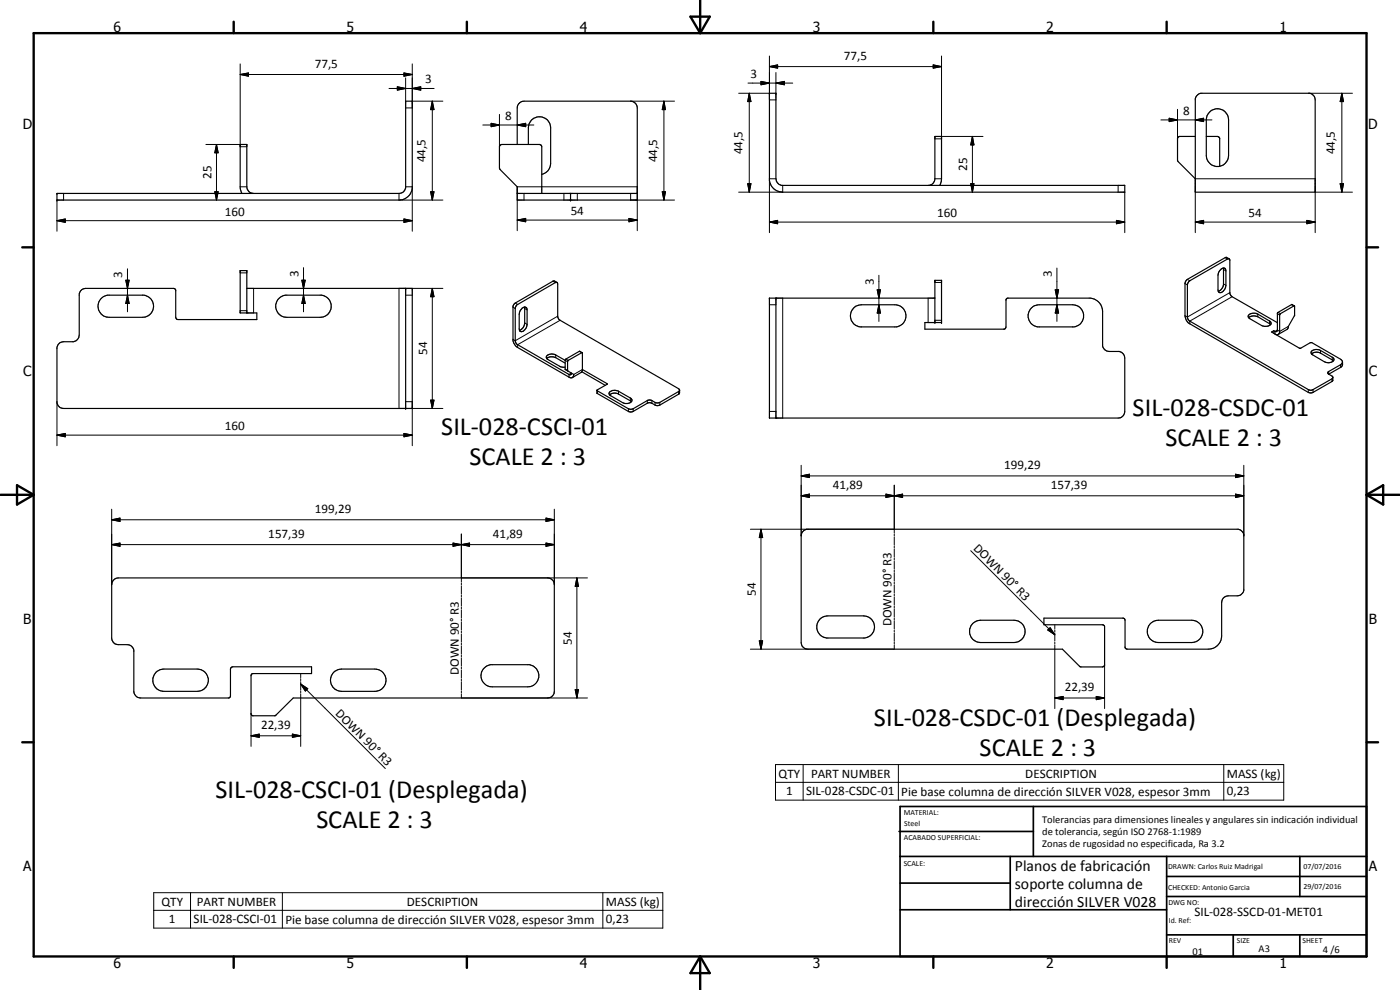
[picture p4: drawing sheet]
<svg xmlns="http://www.w3.org/2000/svg" width="420mm" height="297mm" viewBox="0 0 420 297" stroke-linecap="round" stroke-linejoin="round" font-family="sans-serif">
<g fill="none" stroke="#000" stroke-width=".35">
<path d="M230.9 28h2v25.6a2.2 2.2 0 0 0 1.6 2h103.1v2.1h-102.7a4 4 0 0 1-4-3.6zM359.2 28.7l1.2-.7h32.7a2.07 2.07 0 0 1 1.6 2v27.7h-36v-28.1zM363 33.6a3.3 3.3 0 0 1 3.7-.7 3.3 3.3 0 0 1 2 3.1v10.7a3.3 3.3 0 0 1-3.3 3.3 3.3 3.3 0 0 1-3.4-3.3v-10.7l.3-1.3zM17.1 58h102.6a1.98 1.98 0 0 0 2-1.6v-26h2v26.1a4 4 0 0 1-4 3.5h-102.6zM72.6 58l-.5-1.6v-13.1h2v12.7a2.09 2.09 0 0 0 2 2M155.2 58h36.1M155.2 43.3v-10.9a2.09 2.09 0 0 1 2.1-2h32a2.09 2.09 0 0 1 2 2v27.6h-36.1v-4l-5.3-5.4v-6.6l.2-.4 .5-.3h11.3l.6 .4 .1 14.3M158.6 43.3v-4.9a3.3 3.3 0 0 1 3.3-3.4 3.3 3.3 0 0 1 3.4 3.4v10.6a3.4 3.4 0 0 1-2.7 3.3M171.2 58v2M278.9 55.6l1.2-.7 .5-1.3v-12.7h2v12.7l-.6 2M358.7 40.9h-4.7l-.6 .5v6.8l5.3 5.4M362 40.9h3.4l.6 .5v8.5"/>
<path d="M368.9 77.6l-.8-.4-.4 .1-11.8 6.9-.3 .9v9.6a3 3 0 0 0 1.5 2.5l35.7 20.6h1.1l5.8-3.3 .3-.3v-1.2l-1.2-.7M30.4 89.5l.7-.5 1.2-.4h10.9a3.3 3.3 0 0 1 2.9 3.5 3.3 3.3 0 0 1-3.4 3.1h-9.9a3.3 3.3 0 0 1-3.1-2 3.3 3.3 0 0 1 .7-3.7zM74.1 86.5h49.6v36.1h-104.6a2.07 2.07 0 0 1-2-1.7v-16.7a2.07 2.07 0 0 1 2-1.7h3a2.17 2.17 0 0 0 1.7-2v-12.3a1.98 1.98 0 0 1 1.9-1.7h26.4l.6 .5v8.2l.4 .6 24 .1v-2h-5v-12.7h2v12.7M83.4 89.8l1-.8 1.2-.4h10.9a3.3 3.3 0 0 1 2.9 3.5 3.3 3.3 0 0 1-3.3 3.1h-10a3.3 3.3 0 0 1-3-1.9 3.3 3.3 0 0 1 .3-3.5zM121.7 86.5v36.1M156.7 92.5l.8-.4 .6 .4 .1 4.8a2.01 2.01 0 0 1-2.1 2.1l-.3-.7v-4.4l.3-1.1zM157.4 92.1l.1 4.8a2.42 2.42 0 0 1-1.6 2.2M167.2 84.8l-.8-.5-.5 .1-11.6 6.8-.3 .7v10.2a3.3 3.3 0 0 0 1.4 2.2l15.4 8.9a.86 .86 0 0 0 1 .1 .86 .86 0 0 0 .4-.9l-1.8-1.1M232.9 89.5v35.9M256.2 92.4l.7-.5 1.7-.5h10a3.3 3.3 0 0 1 3.3 3.1 3.3 3.3 0 0 1-2.9 3.6h-10.9a3.4 3.4 0 0 1-2.7-2.2 3.4 3.4 0 0 1 .8-3.5zM280.6 89.5h-49.7v35.9h104.7a2 2 0 0 0 2-2l-.2-16.6-.6-.9-.9-.4h-3a2.07 2.07 0 0 1-2-1.7v-10.3a4.1 4.1 0 0 0-3.5-4h-25l-.5 .4v8.2l-.5 .7h-23.8v-2h5v-12.7h-2v12.7M309.5 92.4l1.1-.7 1.3-.3h10a3.3 3.3 0 0 1 3.3 3.2 3.3 3.3 0 0 1-2.9 3.5h-10.9a3.3 3.3 0 0 1-2.7-2.3 3.3 3.3 0 0 1 .8-3.4z"/>
<path d="M366.2 81l.4-.4a.75 .75 0 0 1 .9-.1 .75 .75 0 0 1 .4 .8v4.3a2.24 2.24 0 0 1-1.9 2.2l-.3-.2-.2-.6v-4.4l.2-.8zM367.1 80.4l.1 5.1a2.34 2.34 0 0 1-1.6 1.9M374.7 94.6a2.39 2.39 0 0 1 2.8-.4l3.7 2.2 .3 .5a1.88 1.88 0 0 1-2.9 .8l-3.5-2.1-.5-.4zM374.8 95.3a2.51 2.51 0 0 1 2.7-.3l3.8 2.4M382.3 99.2l-.7 .4 8.4 4.9 3.6-1.7 8.9 5.1 .3 .4 .1 1.1-.4 .7-3.7 2.2M382.3 99.2v.8M383.4 96.8l-13.9-8-.4-.8v-10l-.3-.4-.4 .1-11.3 6.5-.6 .7-.1 .6v9.6l.5 1.2 36.1 20.8 1.1-.2 5.6-3.2 .3-.4M388.4 91.8l-4.3 2.5-.1 5.4a.84 .84 0 0 1-.5 .7 .84 .84 0 0 1-.9-.2M388.4 91.8h.1M388.4 91.8l.1 2.9-1.8 3.2-.2 .7-2.9 1.7M388.4 91.8l-.7-.4-4.2 2.4-.1 5.2-.5 .5-.6-.3M164.1 107.6a1.07 1.07 0 0 1 1.3-1.4l1.1 .2 3.1 1.7"/>
<path d="M164.1 107.6l4.1 2.4 1.4 .2M164.1 107.6l.8-.5h1.1l3.6 1.9M171.5 111.9l-.1 .5h-.6l-15.6-9.1-.6-.9v-10l.3-.6 12.1-7.1 .3 .2 .1 .3v9.8l.5 1 35.8 20.6 .3 .4v.9l-.3 .4-5.9 3.3h-1l-1.3-.7h-1.1l-4.4 2.5-.8 .2-10-5.6-.1-.9M174.6 111.5l7 4.1M174.7 105.8l-4.2 2.4-.1 3.1M174.7 105.8h.1M174.7 105.8v5.7l-2.9 1.8M174.7 105.8l-.8-.4-4.2 2.4-.1 3.1 .8 .4M174.8 110.9l7.4 4.2-3.1 2M179.1 117.1l10.1 5.7 .8-.2 4.4-2.5h1.1l1.3 .7h1l6.2-3.7M183 118.5a2.35 2.35 0 0 1 2.6-.3l3.9 2.3M183 117.6a2.55 2.55 0 0 1 2.6-.2l3.6 2a.88 .88 0 0 1 .3 1.1 .88 .88 0 0 1-1 .5l-1.4-.1-4-2.3-.3-.5z"/>
<path d="M393.6 106.2a2.42 2.42 0 0 1 2.7-.2l3.9 2.2M393.6 105.3a2.51 2.51 0 0 1 2.7-.1l3.5 2a.79 .79 0 0 1 .5 .9 .79 .79 0 0 1-.8 .6l-.9 .1-1.1-.3-3.8-2.2-.2-.5zM402.9 108.7l-.6 .7-3.7 2.1-.1 .4 .3 .4M240.9 159.5l1.2-.7h129.5l1.2 .7 .5 .9v16.7a2.07 2.07 0 0 1-2 1.7h-2.7a2 2 0 0 0-2 2v10a4 4 0 0 1-4 4l-24.6-.1-.4-.4v-8.2l-.1-.5-.4-.1h-23.8v2h17.7l.3 .1 .2 .4v11.6l-.7 .5-6.7-.1-5.3-5.2h-76.3a2 2 0 0 1-2.1-2v-32zM34 174.1l.8-.6 .7-.1h128.9a2 2 0 0 1 2 2v32a2 2 0 0 1-2 2h-76.4l-5.4 5.4h-6.8l-.3-.3-.2-.3v-11.6l.2-.3 .3-.2h17.7v-2h-23.8l-.5 .6v8.2l-.5 .5h-26.5a2.07 2.07 0 0 1-2-2v-12.3a2.07 2.07 0 0 0-2-1.7h-2.7a2 2 0 0 1-2-2v-16zM246.1 185.8l1.1-.8 1.2-.2h10.7a3.3 3.3 0 0 1 3.3 3.1 3.3 3.3 0 0 1-2.9 3.5h-11.5a3.4 3.4 0 0 1-1.9-5.6zM291.9 187.1l1.1-.7 1.3-.3h10a3.3 3.3 0 0 1 3.4 3.3 3.3 3.3 0 0 1-3.4 3.4h-10a3.3 3.3 0 0 1-3.1-2.1 3.3 3.3 0 0 1 .7-3.6zM345.3 187.1l1.1-.7 1.2-.3h10.1a3.3 3.3 0 0 1 3.3 3.3 3.3 3.3 0 0 1-3.3 3.4h-10.1a3.3 3.3 0 0 1-3.1-2.1 3.3 3.3 0 0 1 .8-3.6zM46.8 201.7l1.1-.7 1.3-.3h10a3.3 3.3 0 0 1 3.3 3.4 3.3 3.3 0 0 1-3.3 3.3h-10a3.4 3.4 0 0 1-3.1-2 3.4 3.4 0 0 1 .7-3.7zM100.1 201.7l1.1-.7 1.3-.3h10a3.3 3.3 0 0 1 3.4 3.4 3.3 3.3 0 0 1-3.4 3.3h-10a3.4 3.4 0 0 1-3.1-2 3.4 3.4 0 0 1 .7-3.7zM145.1 200.7l.9-.8 1.3-.5h11.5a3.3 3.3 0 0 1 2.9 3.6 3.3 3.3 0 0 1-3.3 3.1h-10.7a3.3 3.3 0 0 1-3-1.9 3.3 3.3 0 0 1 .4-3.5z"/>
</g>
<g fill="none" stroke="#000" stroke-width=".3">
<path d="M72.1 19.2v24.8h2M123.7 19.2v13.2h-2M230.9 20l2.5-.5v.9zM230.9 16.8v13.2h2M230.9 20h51.7M280.1 19.5l2.5 .5-2.5 .4zM282.6 16.8v24.9h-2M72.1 22.4l2.5-.5v1zM72.1 22.4h51.6M116.7 26.5h13.6M119.2 26l2.5 .5-2.5 .6zM121.2 21.9l2.5 .5-2.5 .5z"/>
<path d="M121.7 23.4v7M123.7 26.5l2.6-.5v1.1zM123.7 30.4h9.2M129.7 30.4l.5 2.5h-1zM129.7 30.4v29.6M144.9 37.5h15.3M147.4 37l2.5 .5-2.5 .5zM149.9 34.3v9.7M155.2 37.5l2.6-.5v1zM189.3 30.4h13.1M199.3 30.4l.4 2.5h-1zM199.3 30.4v29.6"/>
<path d="M221.7 28h9.2M224.5 24.9h13.4M224.9 28l.5 2.5h-1zM224.9 28v29.7M228.4 24.4l2.5 .5-2.5 .5zM232.9 24.9l2.5-.5v1zM232.9 21.8v6.2M348.4 36h15.3M350.9 35.5l2.5 .5-2.5 .5zM353.4 32.8v8.9M358.7 36l2.5-.5v1zM392.7 28h13.2"/>
<path d="M402.7 28l.5 2.5h-1zM402.7 28v29.7M19.1 58v2M61.8 43.3h10.3M64.5 57.5h1l-.5 2.5zM65 43.3l.5 2.5h-1zM65 43.3v16.7M72.1 56h2M119.7 58v2h13.2M121.7 56h2v13.4M129.2 57.5h1l-.5 2.5zM157.3 58v2"/>
<path d="M169.2 58v2M173.3 58v2M189.3 58v2h13.1M198.7 57.5h1l-.4 2.5zM224.4 55.1h1l-.5 2.6zM232.9 53.6h-2v16.2M234.9 55.6v2.1h-13.2M280.6 53.6h2M282.6 40.9h12.4M291.3 55.1h1l-.5 2.6zM291.8 40.9l.5 2.6h-1zM291.8 40.9v16.8"/>
<path d="M335.6 55.6v2.1M337.6 57.7v12.1M394.7 57.7h11.2M402.2 55.1h1l-.5 2.6zM17.1 66.2l2.5-.5v1zM17.1 66.2h106.6M17.1 60v9.4M121.2 65.7l2.5 .5-2.5 .5zM155.2 66l2.6-.5v1zM155.2 69.2v-13.2h36.1v13.2M155.2 66h36.1M188.8 65.5l2.5 .5-2.5 .5z"/>
<path d="M230.9 66.6l2.5-.5v1zM230.9 66.6h106.7M335.1 66.1l2.5 .5-2.5 .5zM358.7 66.6l2.5-.5v1zM358.7 69.8v-16.2h36v16.2M358.7 66.6h36M367.7 77.3l.7 .4M392.2 66.1l2.5 .5-2.5 .5zM37.7 84.1h1.1l-.5 2.4zM38.3 88.6l.5 2.5h-1.1zM38.3 80.6v13M72.1 93.2h2"/>
<path d="M72.1 81.9h2M76.1 86.5v7.4M90.6 84.1h1l-.5 2.4zM91.1 88.6l.5 2.5h-1zM91.1 80.3v13.3M121.7 88.6h2M129.7 86.5l.5 2.5h-1zM129.7 86.5v36.1M132.9 86.5h-13.2v36.1h13.2M154 92.2l.6 .4M154.6 90.9l.8 .5M157.5 96.9l.7 .4"/>
<path d="M157.5 92.6l.7 .4M165.9 84.4l.8 .4M167.4 94.9l-12.8 7.3-.6-.4M168.1 96.1l-12.7 7.3v.9M230.9 91.4h2M234.9 89.5v35.9M263.3 87h.9l-.4 2.5zM263.8 91.4l.4 2.5h-.9zM263.8 82.6v13.8M278.5 89.5v7.3M280.6 84.8h2M280.6 96.1h2"/>
<path d="M316.7 87h1l-.5 2.5zM317.2 91.4l.5 2.5h-1zM317.2 80.4v16M355.6 85.1l.8 .4M356.4 83.8l.7 .4M367.2 80.9l.7 .4M367.2 85.2l.7 .4M369.1 87.8l-12.7 7.3-.8-.4M369.8 89l-12.7 7.4v.8M377.5 94.2v.8M381 96.3v.8M383.4 94.1l.6 .4"/>
<path d="M383.6 93.7l.7 .4M386.7 97.9l-2.7 1.5-.6-.4-.8 .4v.8M387.6 91.4l.7 .4M166.8 106.5v.8M169.6 110.7l.7 .5M169.6 108.1l.7 .4M169.8 107.7l.7 .4M171.5 111.9l-.7 .5v.8M173.9 105.4l.7 .4M174.8 110.9l-2.6 1.5M179.3 117.3v.8M182.1 115.1v.3"/>
<path d="M185.6 117.4v.8M189.2 119.4v.9M203.7 117.5v.8M392.6 116.9v.8M394.1 116.9v.8M396.3 105.2v.8M398.8 111.5v.8M399.7 113.7v.8M399.8 107.2v.8M402.3 109.4v.8M17.1 130.6l2.5-.6v1.1zM17.1 120.5v13.2"/>
<path d="M17.1 130.6h106.6M121.2 130l2.5 .6-2.5 .5zM121.7 120.5h2v13.2M129.2 120.1h1l-.5 2.5zM188.6 122.6v.8M190 122.6v.8M194.3 120.2v.8M195.7 120.2v.8M196.6 120.7v.8M198 120.7v.8M230.9 123.4h2M240.4 139.6v21.2"/>
<path d="M373.3 139.6v21.2M33.5 156l2.5-.6v1.1zM33.5 152.8v22.6M33.5 156h132.9M163.9 155.4l2.5 .6-2.5 .5zM166.4 152.8v22.6M225.2 158.8h43.2M228.4 158.8l.5 2.5h-1zM228.4 158.8v36M240.4 148.8l2.5-.5v1zM240.4 142.8l2.5-.5v1zM240.4 148.8h132.9"/>
<path d="M240.4 142.8h132.9M265.9 148.3l2.5 .5-2.5 .5zM265.9 148.3l5 1v-1l-5 1zM268.4 148.8l2.5-.5v1zM268.4 145.6v14.4M370.8 142.3l2.5 .5-2.5 .5zM370.8 148.3l2.5 .5-2.5 .5zM33.5 163.4l2.5-.5v1zM33.5 163.4h132.9M136 162.9l2.5 .5-2.5 .5zM138.5 163.4l2.4-.5v1zM138.5 160.2v14.4"/>
<path d="M138.5 174.9v.6M138.5 175.8v2.4M138.5 178.5v.6M138.5 179.4v2.4M138.5 173.4h37.8M163.9 162.9l2.5 .5-2.5 .5zM173.1 173.4l.5 2.5h-1zM173.1 173.4v36M268.4 160.3v.6M268.4 161.2v2.4M268.4 163.9v.6M268.4 164.8v2.4"/>
<path d="M268.4 167.5v.6M268.4 168.4v2.4M268.4 171.1v.6M268.4 172v2.4M268.4 174.7v.6M268.4 175.6v2.4M268.4 178.3v.6M268.4 179.2v2.4M291.3 165.2l25.3 25.3M138.5 182.1v.6M138.5 183v2.4M138.5 185.7v.6"/>
<path d="M138.5 186.6v2.4M138.5 189.3v.6M138.5 190.2v2.4M138.5 192.9v.6M138.5 193.8v2.4M138.5 196.5v.6M138.5 197.4v2.4M227.9 192.3h1l-.5 2.5zM268.4 181.9v.6M268.4 182.8v2.4M268.4 185.5v.6M268.4 186.4v2.4"/>
<path d="M268.4 189.1v.6M268.4 190v2.4M268.4 192.7v.6M268.4 193.6v1.2h-43.2M314.4 189l.8-.7 1.4 2.2zM316.6 187.5v1.1M316.6 189v.6M316.6 189.9v2.4M316.6 192.7v.6M316.6 193.5v19.1M331.5 199.4v13.2M75.3 214.1v9.8"/>
<path d="M90.2 205.2l2.2 1.4-.8 .7zM90.2 202.1v1.2M90.2 203.6v.6M90.2 204.5v2.5M90.2 207.3v.6M90.2 208.2v15.7M90.2 205.2l25.4 25.4M138.5 200.1v.6M138.5 201v2.4M138.5 203.7v.6M138.5 204.6v2.4M138.5 207.3v.6"/>
<path d="M138.5 208.2v1.2h37.8M172.6 206.9h1l-.5 2.5zM316.6 209.4l2.5-.4v.9zM316.6 209.4h14.9M329 209l2.5 .4-2.5 .5zM75.3 220.8l2.5-.5v.9zM75.3 220.8h14.9M87.7 220.3l2.5 .5-2.5 .4zM232.7 229.4h152.6v10.7h-152.6zM232.7 234.7h152.6M241 229.4v10.7M269.6 229.4v10.7"/>
<path d="M367.3 229.4v10.7M46.1 267.8h152.8v10.7h-152.8zM46.1 273.1h152.8M57.2 267.8v10.7M84.7 267.8v10.7M180.9 267.8v10.7"/>
</g>
<g fill="#000">
<circle cx="230.9" cy="28" r=".18"/>
<circle cx="232.9" cy="28" r=".18"/>
<circle cx="17.1" cy="58" r=".18"/>
<circle cx="171.2" cy="58" r=".18"/>
<circle cx="17.1" cy="60" r=".18"/>
<circle cx="171.2" cy="60" r=".18"/>
<circle cx="121.7" cy="86.5" r=".18"/>
<circle cx="230.9" cy="89.5" r=".18"/>
<circle cx="232.9" cy="89.5" r=".18"/>
<circle cx="280.6" cy="96.8" r=".18"/>
<circle cx="280.6" cy="84.1" r=".18"/>
<circle cx="282.6" cy="84.1" r=".18"/>
<circle cx="282.6" cy="96.8" r=".18"/>
<circle cx="121.7" cy="122.6" r=".18"/>
</g>
<g fill="none" stroke="#000" stroke-width=".71">
<path d="M10.1 9.9h400v277.1h-400zM70.1 6.5v3.4M140.1 6.5v3.4M207.2 5h5.8l-2.9 4.9zM210.1 0v9.9M280.1 6.5v3.4M350.1 6.5v3.4M6.7 74.2h3.4M410.1 74.2h3.5M.1 148.5h10M5.1 145.6l5 2.9-5 2.9zM410.1 148.5h10"/>
<path d="M410.1 148.5l5-2.9v5.8zM6.7 222.7h3.4M410.1 222.7h3.5M70.1 287v3.4M140.1 287v3.4M210.1 287v10M210.1 287l2.9 5h-5.8zM280.1 287v3.4M350.1 287v3.4"/>
</g>
<g fill="none" stroke="#000" stroke-width=".51">
<path d="M269.8 249.5h40.3M270.1 242h140v45h-140zM270.1 257h140M303.2 257v16M310.1 242v15M350.1 257v30M390.1 257v12M270.1 265h33.1M270.1 273h80M350.1 269h60M350.1 263h60M350.1 280.5h60"/>
<path d="M370.1 280.5v6.5M390.1 280.5v6.5"/>
</g>
<g fill="#000">
<path d="M230.9 20l2.5-.5v.9zM72.1 22.4l2.5-.5v1zM119.2 26l2.5 .5-2.5 .6zM121.2 21.9l2.5 .5-2.5 .5zM123.7 26.5l2.6-.5v1.1zM129.7 30.4l.5 2.5h-1zM147.4 37l2.5 .5-2.5 .5zM155.2 37.5l2.6-.5v1zM199.3 30.4l.4 2.5h-1zM224.9 28l.5 2.5h-1zM228.4 24.4l2.5 .5-2.5 .5zM232.9 24.9l2.5-.5v1z"/>
<path d="M280.1 19.5l2.5 .5-2.5 .4zM350.9 35.5l2.5 .5-2.5 .5zM358.7 36l2.5-.5v1zM402.7 28l.5 2.5h-1zM64.5 57.5h1l-.5 2.5zM65 43.3l.5 2.5h-1zM129.2 57.5h1l-.5 2.5zM198.7 57.5h1l-.4 2.5zM224.4 55.1h1l-.5 2.6zM291.3 55.1h1l-.5 2.6zM291.8 40.9l.5 2.6h-1zM402.2 55.1h1l-.5 2.6z"/>
<path d="M17.1 66.2l2.5-.5v1zM121.2 65.7l2.5 .5-2.5 .5zM155.2 66l2.6-.5v1zM188.8 65.5l2.5 .5-2.5 .5zM230.9 66.6l2.5-.5v1zM335.1 66.1l2.5 .5-2.5 .5zM358.7 66.6l2.5-.5v1zM392.2 66.1l2.5 .5-2.5 .5zM37.7 84.1h1.1l-.5 2.4zM38.3 88.6l.5 2.5h-1.1zM90.6 84.1h1l-.5 2.4zM91.1 88.6l.5 2.5h-1z"/>
<path d="M129.7 86.5l.5 2.5h-1zM263.3 87h.9l-.4 2.5zM263.8 91.4l.4 2.5h-.9zM316.7 87h1l-.5 2.5zM317.2 91.4l.5 2.5h-1zM17.1 130.6l2.5-.6v1.1zM121.2 130l2.5 .6-2.5 .5zM129.2 120.1h1l-.5 2.5zM33.5 156l2.5-.6v1.1zM163.9 155.4l2.5 .6-2.5 .5zM240.4 148.8l2.5-.5v1zM240.4 142.8l2.5-.5v1z"/>
<path d="M265.9 148.3l2.5 .5-2.5 .5zM268.4 148.8l2.5-.5v1zM370.8 142.3l2.5 .5-2.5 .5zM370.8 148.3l2.5 .5-2.5 .5zM33.5 163.4l2.5-.5v1zM136 162.9l2.5 .5-2.5 .5zM138.5 163.4l2.4-.5v1zM163.9 162.9l2.5 .5-2.5 .5zM173.1 173.4l.5 2.5h-1zM228.4 158.8l.5 2.5h-1zM227.9 192.3h1l-.5 2.5zM314.4 189l.8-.7 1.4 2.2z"/>
<path d="M90.2 205.2l2.2 1.4-.8 .7zM172.6 206.9h1l-.5 2.5zM316.6 209.4l2.5-.4v.9zM329 209l2.5 .4-2.5 .5zM75.3 220.8l2.5-.5v.9zM87.7 220.3l2.5 .5-2.5 .4z"/>
</g>
<g font-size="7.9">
<text x="339.9" y="124.8">SIL-028-CSDC-01</text>
<text x="132.4" y="130.5">SIL-028-CSCI-01</text>
<text x="349.8" y="133.9">SCALE 2 : 3</text>
<text x="140.9" y="139.5">SCALE 2 : 3</text>
<text x="262.3" y="217.8">SIL-028-CSDC-01 (Desplegada)</text>
<text x="294" y="226.9">SCALE 2 : 3</text>
<text x="64.6" y="239.5">SIL-028-CSCI-01 (Desplegada)</text>
<text x="94.9" y="248.5">SCALE 2 : 3</text>
</g>
<g font-size="4.7">
<text x="304.6" y="261.2">Planos de fabricación</text>
<text x="304.6" y="266.6">soporte columna de</text>
<text x="304.6" y="272">dirección SILVER V028</text>
</g>
<g font-size="4.2">
<text x="34" y="9.6">6</text>
<text x="104" y="9.6">5</text>
<text x="174" y="9.6">4</text>
<text x="244" y="9.6">3</text>
<text x="314" y="9.6">2</text>
<text x="384" y="9.6">1</text>
<text x="6.8" y="38.7">D</text>
<text x="410.6" y="38.7">D</text>
<text x="7" y="112.9">C</text>
<text x="410.8" y="112.9">C</text>
<text x="7" y="187.1">B</text>
<text x="410.8" y="187.1">B</text>
<text x="7" y="261.4">A</text>
<text x="410.8" y="261.4">A</text>
<text x="34" y="290.4">6</text>
<text x="104" y="290.4">5</text>
<text x="174" y="290.4">4</text>
<text x="244" y="290.4">3</text>
<text x="314" y="290.4">2</text>
<text x="384" y="290.4">1</text>
</g>
<g font-size="3.9">
<text x="253.2" y="17.9">77,5</text>
<text x="94.5" y="20.3">77,5</text>
<text x="225.2" y="23.4">3</text>
<text x="127.6" y="25">3</text>
<text x="151.6" y="36">8</text>
<text x="355" y="34.5">8</text>
<text x="222.8" y="46.3" transform="rotate(-90 222.8 46.3)">44,5</text>
<text x="400.6" y="46.3" transform="rotate(-90 400.6 46.3)">44,5</text>
<text x="63.4" y="53.7" transform="rotate(-90 63.4 53.7)">25</text>
<text x="127.7" y="48.7" transform="rotate(-90 127.7 48.7)">44,5</text>
<text x="197.2" y="48.7" transform="rotate(-90 197.2 48.7)">44,5</text>
<text x="290.3" y="51.4" transform="rotate(-90 290.3 51.4)">25</text>
<text x="67.4" y="64.7">160</text>
<text x="171.3" y="64.5">54</text>
<text x="281.3" y="65.1">160</text>
<text x="374.7" y="65.1">54</text>
<text x="36.7" y="83.4" transform="rotate(-90 36.7 83.4)">3</text>
<text x="89.6" y="83.1" transform="rotate(-90 89.6 83.1)">3</text>
<text x="315.7" y="83.2" transform="rotate(-90 315.7 83.2)">3</text>
<text x="262.2" y="85.4" transform="rotate(-90 262.2 85.4)">3</text>
<text x="128.2" y="106.6" transform="rotate(-90 128.2 106.6)">54</text>
<text x="67.4" y="129">160</text>
<text x="301.4" y="140.7">199,29</text>
<text x="249.9" y="146.7">41,89</text>
<text x="315.4" y="146.7">157,39</text>
<text x="94.5" y="153.9">199,29</text>
<text x="80.5" y="161.3">157,39</text>
<text x="147.9" y="161.3">41,89</text>
<text x="291.9" y="164.6" transform="rotate(45 291.9 164.6)">DOWN 90° R3</text>
<text x="226.8" y="178.8" transform="rotate(-90 226.8 178.8)">54</text>
<text x="267.6" y="188" transform="rotate(-90 267.6 188)">DOWN 90° R3</text>
<text x="171.6" y="193.4" transform="rotate(-90 171.6 193.4)">54</text>
<text x="137.7" y="202.6" transform="rotate(-90 137.7 202.6)">DOWN 90° R3</text>
<text x="319.6" y="207.4">22,39</text>
<text x="100.4" y="214.2" transform="rotate(45 100.4 214.2)">DOWN 90° R3</text>
<text x="78.3" y="218.7">22,39</text>
<text x="233.7" y="233.3">QTY</text>
<text x="243.4" y="233.3">PART NUMBER</text>
<text x="307.7" y="233.3">DESCRIPTION</text>
<text x="368.2" y="233.5">MASS (kg)</text>
<text x="235.9" y="238.7">1</text>
<text x="241.9" y="238.7">SIL-028-CSDC-01</text>
<text x="270.5" y="238.8">Pie base columna de dirección SILVER V028, espesor 3mm</text>
<text x="368.2" y="238.7">0,23</text>
<text x="48.5" y="271.8">QTY</text>
<text x="59" y="271.8">PART NUMBER</text>
<text x="122.1" y="271.8">DESCRIPTION</text>
<text x="181.9" y="271.9">MASS (kg)</text>
<text x="358.5" y="275">SIL-028-SSCD-01-MET01</text>
<text x="50.7" y="277.1">1</text>
<text x="58.1" y="277.1">SIL-028-CSCI-01</text>
<text x="85.7" y="277.2">Pie base columna de dirección SILVER V028, espesor 3mm</text>
<text x="181.9" y="277.1">0,23</text>
</g>
<g font-size="3.1">
<text x="312.7" y="246.8">Tolerancias para dimensiones lineales y angulares sin indicación individual</text>
<text x="312.7" y="250.4">de tolerancia, según ISO 2768-1:1989</text>
<text x="312.7" y="254">Zonas de rugosidad no especificada, Ra 3.2</text>
<text x="357.9" y="286.4">01</text>
<text x="377.7" y="285.6">A3</text>
<text x="397" y="285.9">4 /6</text>
</g>
<g font-size="2.4">
<text x="271.2" y="244.4">MATERIAL:</text>
<text x="271.3" y="252">ACABADO SUPERFICIAL:</text>
<text x="271.4" y="247.9">Steel</text>
<text x="271.2" y="259.7">SCALE:</text>
<text x="350.6" y="260.8">DRAWN: Carlos Ruiz Madrigal</text>
<text x="391.2" y="260.6">07/07/2016</text>
<text x="350.6" y="267">CHECKED: Antonio Garcia</text>
<text x="391.2" y="266.7">29/07/2016</text>
<text x="350.6" y="271.4">DWG NO:</text>
<text x="350.8" y="276.9">Id. Ref:</text>
<text x="350.8" y="282.8">REV</text>
<text x="371.2" y="282.9">SIZE</text>
<text x="390.9" y="282.9">SHEET</text>
</g>
</svg>
